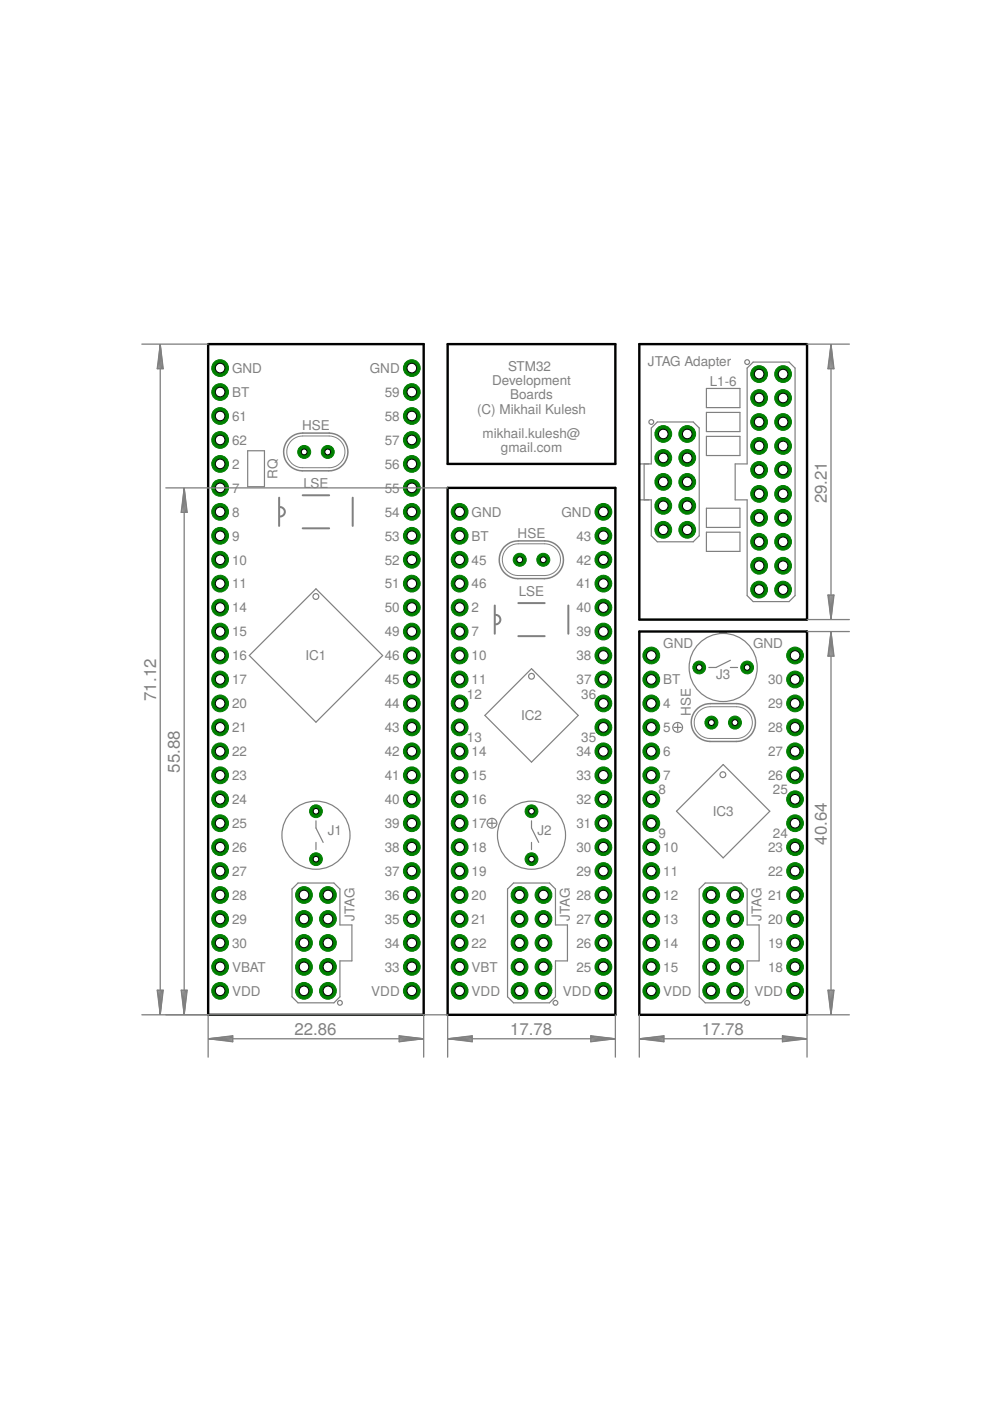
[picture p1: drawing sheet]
<svg xmlns="http://www.w3.org/2000/svg" width="210mm" height="297mm" viewBox="0 0 210 297" stroke-linecap="round" stroke-linejoin="round" font-family="sans-serif">
<g fill="none" stroke="#808080" stroke-width=".25">
<path d="M158.4 78l1.3-1.2h7.6l1.3 1.2v48.3l-1.3 1.3h-7.6l-1.3-1.3v-20.3h-2.5v-7.6h2.5zM52.5 95.6h3.6v7.6h-3.6zM136.6 98.4v7.6M138.1 90.7l1.3-1.2h7.6l1.3 1.2v22.9l-1.3 1.3h-7.6l-1.3-1.3v-7.6h-2.5v-7.6h2.5zM149.8 82.4h7.1v4h-7.1zM149.8 87.4h7.1v4.1h-7.1zM149.8 92.5h7.1v4.1h-7.1zM149.8 107.8h7.1v4h-7.1zM149.8 112.8h7.1v4.1h-7.1zM67 124.8l14.1 14.2-14.1 14.1-14.1-14.1zM154.9 140l-3.1 1.5h-1.5M112.7 141.8l9.9 9.9-9.9 9.9-9.9-9.9z"/>
<path d="M142.9 154.2h1.5M143.7 153.5v1.5M154.9 141.5h1.5M67 174v1.6l1.5 3M67 178.6v1.5M103.5 174.5h1.6M104.3 173.8v1.5M112.7 174v1.6l1.5 3M112.7 178.6v1.5M143.4 172l9.9-9.9 9.9 9.9-9.9 9.9zM61.9 188.5l1.3-1.3h7.6l1.3 1.3v7.6h2.5v7.6h-2.5v7.6l-1.3 1.3h-7.6l-1.3-1.3zM107.6 188.5l1.3-1.3h7.6l1.3 1.3v7.6h2.5v7.6h-2.5v7.6l-1.3 1.3h-7.6l-1.3-1.3z"/>
<path d="M149.5 187.2h7.6l1.3 1.3v7.6h2.6v7.6h-2.6v7.6l-1.3 1.3h-7.6l-1.2-1.3v-22.8z"/>
<circle cx="158.4" cy="76.8" r=".51"/>
<circle cx="138.1" cy="89.5" r=".51"/>
<circle cx="67" cy="126.5" r=".61"/>
<circle cx="112.7" cy="143.4" r=".61"/>
<circle cx="143.7" cy="154.2" r="1.04"/>
<circle cx="153.3" cy="141.5" r="7.2"/>
<circle cx="67" cy="177.1" r="7.2"/>
<circle cx="104.3" cy="174.5" r="1.04"/>
<circle cx="112.7" cy="177.1" r="7.2"/>
<circle cx="153.3" cy="164.3" r=".61"/>
<circle cx="72.1" cy="212.6" r=".51"/>
<circle cx="117.8" cy="212.6" r=".51"/>
<circle cx="158.4" cy="212.6" r=".51"/>
</g>
<path d="M61.2 93.2a3.9 3.9 0 0 1 3-1.4h5.6a4 4 0 0 1 4 4.1 4 4 0 0 1-4.1 3.9h-5.6a4 4 0 0 1-3.6-2.3 4 4 0 0 1 .7-4.3zM106.8 116l.5-.4a3.8 3.8 0 0 1 2.6-.9h5.6a4 4 0 0 1 4 4 4 4 0 0 1-4.1 4h-5.6a4 4 0 0 1-3.6-2.4 4 4 0 0 1 .6-4.3zM147.6 150.5a4.1 4.1 0 0 1 3-1.3h5.6a4 4 0 0 1 4 4 4 4 0 0 1-4.1 4h-5.6a4 4 0 0 1-3.6-2.4 4 4 0 0 1 .7-4.3z" fill="none" stroke="#808080" stroke-width=".32"/>
<path d="M61.9 93.3l.8-.5 1-.3 6.1-.1a3.4 3.4 0 0 1 3.3 3.4 3.4 3.4 0 0 1-3.3 3.4h-5.6a3.4 3.4 0 0 1-3.2-2.2 3.4 3.4 0 0 1 .9-3.7zM107.6 116.2l.8-.6 1-.3h6.1a3.4 3.4 0 0 1 3.3 3.4 3.4 3.4 0 0 1-3.3 3.3h-5.6a3.4 3.4 0 0 1-3.2-2.1 3.4 3.4 0 0 1 .9-3.7zM148.3 150.7l.8-.5 1-.3 6.1-.1a3.4 3.4 0 0 1 3.3 3.4 3.4 3.4 0 0 1-3.4 3.4h-5.6a3.4 3.4 0 0 1-3.1-2.2 3.4 3.4 0 0 1 .9-3.7z" fill="none" stroke="#808080" stroke-width=".21"/>
<path d="M59.2 105.5v6M59.4 107.5a1.01 1.01 0 0 1 1 1 1.01 1.01 0 0 1-1 1M64.2 105h5.6M64.2 112h5.6M74.8 105.5v6M104.9 128.4v6M105.1 130.4a1.01 1.01 0 0 1 1 1 1.01 1.01 0 0 1-1 1M109.9 127.9h5.6M109.9 134.9h5.6M120.5 128.4v6" fill="none" stroke="#808080" stroke-width=".42"/>
<circle cx="46.7" cy="113.6" r="1.78" fill="#008000" stroke="#008000" stroke-width=".21"/>
<circle cx="46.7" cy="113.6" r="1.02" fill="#fff" stroke="#000" stroke-width=".21"/>
<circle cx="46.7" cy="118.7" r="1.78" fill="#008000" stroke="#008000" stroke-width=".21"/>
<circle cx="46.7" cy="118.7" r="1.02" fill="#fff" stroke="#000" stroke-width=".21"/>
<circle cx="46.7" cy="123.7" r="1.78" fill="#008000" stroke="#008000" stroke-width=".21"/>
<circle cx="46.7" cy="123.7" r="1.02" fill="#fff" stroke="#000" stroke-width=".21"/>
<circle cx="46.7" cy="128.8" r="1.78" fill="#008000" stroke="#008000" stroke-width=".21"/>
<circle cx="46.7" cy="128.8" r="1.02" fill="#fff" stroke="#000" stroke-width=".21"/>
<circle cx="46.7" cy="133.9" r="1.78" fill="#008000" stroke="#008000" stroke-width=".21"/>
<circle cx="46.7" cy="133.9" r="1.02" fill="#fff" stroke="#000" stroke-width=".21"/>
<circle cx="46.7" cy="139" r="1.78" fill="#008000" stroke="#008000" stroke-width=".21"/>
<circle cx="46.7" cy="139" r="1.02" fill="#fff" stroke="#000" stroke-width=".21"/>
<circle cx="46.7" cy="144.1" r="1.78" fill="#008000" stroke="#008000" stroke-width=".21"/>
<circle cx="46.7" cy="144.1" r="1.02" fill="#fff" stroke="#000" stroke-width=".21"/>
<circle cx="46.7" cy="149.1" r="1.78" fill="#008000" stroke="#008000" stroke-width=".21"/>
<circle cx="46.7" cy="149.1" r="1.02" fill="#fff" stroke="#000" stroke-width=".21"/>
<circle cx="46.7" cy="154.2" r="1.78" fill="#008000" stroke="#008000" stroke-width=".21"/>
<circle cx="46.7" cy="154.2" r="1.02" fill="#fff" stroke="#000" stroke-width=".21"/>
<circle cx="46.7" cy="159.3" r="1.78" fill="#008000" stroke="#008000" stroke-width=".21"/>
<circle cx="46.7" cy="159.3" r="1.02" fill="#fff" stroke="#000" stroke-width=".21"/>
<circle cx="46.7" cy="164.4" r="1.78" fill="#008000" stroke="#008000" stroke-width=".21"/>
<circle cx="46.7" cy="164.4" r="1.02" fill="#fff" stroke="#000" stroke-width=".21"/>
<circle cx="46.7" cy="169.5" r="1.78" fill="#008000" stroke="#008000" stroke-width=".21"/>
<circle cx="46.7" cy="169.5" r="1.02" fill="#fff" stroke="#000" stroke-width=".21"/>
<circle cx="46.7" cy="174.5" r="1.78" fill="#008000" stroke="#008000" stroke-width=".21"/>
<circle cx="46.7" cy="174.5" r="1.02" fill="#fff" stroke="#000" stroke-width=".21"/>
<circle cx="46.7" cy="179.6" r="1.78" fill="#008000" stroke="#008000" stroke-width=".21"/>
<circle cx="46.7" cy="179.6" r="1.02" fill="#fff" stroke="#000" stroke-width=".21"/>
<circle cx="46.7" cy="184.7" r="1.78" fill="#008000" stroke="#008000" stroke-width=".21"/>
<circle cx="46.7" cy="184.7" r="1.02" fill="#fff" stroke="#000" stroke-width=".21"/>
<circle cx="46.7" cy="189.8" r="1.78" fill="#008000" stroke="#008000" stroke-width=".21"/>
<circle cx="46.7" cy="189.8" r="1.02" fill="#fff" stroke="#000" stroke-width=".21"/>
<circle cx="46.7" cy="194.8" r="1.78" fill="#008000" stroke="#008000" stroke-width=".21"/>
<circle cx="46.7" cy="194.8" r="1.02" fill="#fff" stroke="#000" stroke-width=".21"/>
<circle cx="46.7" cy="199.9" r="1.78" fill="#008000" stroke="#008000" stroke-width=".21"/>
<circle cx="46.7" cy="199.9" r="1.02" fill="#fff" stroke="#000" stroke-width=".21"/>
<circle cx="46.7" cy="205" r="1.78" fill="#008000" stroke="#008000" stroke-width=".21"/>
<circle cx="46.7" cy="205" r="1.02" fill="#fff" stroke="#000" stroke-width=".21"/>
<circle cx="46.7" cy="210.1" r="1.78" fill="#008000" stroke="#008000" stroke-width=".21"/>
<circle cx="46.7" cy="210.1" r="1.02" fill="#fff" stroke="#000" stroke-width=".21"/>
<circle cx="87.3" cy="210.1" r="1.78" fill="#008000" stroke="#008000" stroke-width=".21"/>
<circle cx="87.3" cy="210.1" r="1.02" fill="#fff" stroke="#000" stroke-width=".21"/>
<circle cx="87.3" cy="205" r="1.78" fill="#008000" stroke="#008000" stroke-width=".21"/>
<circle cx="87.3" cy="205" r="1.02" fill="#fff" stroke="#000" stroke-width=".21"/>
<circle cx="87.3" cy="199.9" r="1.78" fill="#008000" stroke="#008000" stroke-width=".21"/>
<circle cx="87.3" cy="199.9" r="1.02" fill="#fff" stroke="#000" stroke-width=".21"/>
<circle cx="87.3" cy="194.8" r="1.78" fill="#008000" stroke="#008000" stroke-width=".21"/>
<circle cx="87.3" cy="194.8" r="1.02" fill="#fff" stroke="#000" stroke-width=".21"/>
<circle cx="87.3" cy="189.8" r="1.78" fill="#008000" stroke="#008000" stroke-width=".21"/>
<circle cx="87.3" cy="189.8" r="1.02" fill="#fff" stroke="#000" stroke-width=".21"/>
<circle cx="87.3" cy="184.7" r="1.78" fill="#008000" stroke="#008000" stroke-width=".21"/>
<circle cx="87.3" cy="184.7" r="1.02" fill="#fff" stroke="#000" stroke-width=".21"/>
<circle cx="87.3" cy="179.6" r="1.78" fill="#008000" stroke="#008000" stroke-width=".21"/>
<circle cx="87.3" cy="179.6" r="1.02" fill="#fff" stroke="#000" stroke-width=".21"/>
<circle cx="87.3" cy="174.5" r="1.78" fill="#008000" stroke="#008000" stroke-width=".21"/>
<circle cx="87.3" cy="174.5" r="1.02" fill="#fff" stroke="#000" stroke-width=".21"/>
<circle cx="87.3" cy="169.5" r="1.78" fill="#008000" stroke="#008000" stroke-width=".21"/>
<circle cx="87.3" cy="169.5" r="1.02" fill="#fff" stroke="#000" stroke-width=".21"/>
<circle cx="87.3" cy="164.4" r="1.78" fill="#008000" stroke="#008000" stroke-width=".21"/>
<circle cx="87.3" cy="164.4" r="1.02" fill="#fff" stroke="#000" stroke-width=".21"/>
<circle cx="87.3" cy="159.3" r="1.78" fill="#008000" stroke="#008000" stroke-width=".21"/>
<circle cx="87.3" cy="159.3" r="1.02" fill="#fff" stroke="#000" stroke-width=".21"/>
<circle cx="87.3" cy="154.2" r="1.78" fill="#008000" stroke="#008000" stroke-width=".21"/>
<circle cx="87.3" cy="154.2" r="1.02" fill="#fff" stroke="#000" stroke-width=".21"/>
<circle cx="87.3" cy="149.1" r="1.78" fill="#008000" stroke="#008000" stroke-width=".21"/>
<circle cx="87.3" cy="149.1" r="1.02" fill="#fff" stroke="#000" stroke-width=".21"/>
<circle cx="87.3" cy="144.1" r="1.78" fill="#008000" stroke="#008000" stroke-width=".21"/>
<circle cx="87.3" cy="144.1" r="1.02" fill="#fff" stroke="#000" stroke-width=".21"/>
<circle cx="87.3" cy="139" r="1.78" fill="#008000" stroke="#008000" stroke-width=".21"/>
<circle cx="87.3" cy="139" r="1.02" fill="#fff" stroke="#000" stroke-width=".21"/>
<circle cx="87.3" cy="133.9" r="1.78" fill="#008000" stroke="#008000" stroke-width=".21"/>
<circle cx="87.3" cy="133.9" r="1.02" fill="#fff" stroke="#000" stroke-width=".21"/>
<circle cx="87.3" cy="128.8" r="1.78" fill="#008000" stroke="#008000" stroke-width=".21"/>
<circle cx="87.3" cy="128.8" r="1.02" fill="#fff" stroke="#000" stroke-width=".21"/>
<circle cx="87.3" cy="123.7" r="1.78" fill="#008000" stroke="#008000" stroke-width=".21"/>
<circle cx="87.3" cy="123.7" r="1.02" fill="#fff" stroke="#000" stroke-width=".21"/>
<circle cx="87.3" cy="118.7" r="1.78" fill="#008000" stroke="#008000" stroke-width=".21"/>
<circle cx="87.3" cy="118.7" r="1.02" fill="#fff" stroke="#000" stroke-width=".21"/>
<circle cx="87.3" cy="113.6" r="1.78" fill="#008000" stroke="#008000" stroke-width=".21"/>
<circle cx="87.3" cy="113.6" r="1.02" fill="#fff" stroke="#000" stroke-width=".21"/>
<circle cx="97.5" cy="154.2" r="1.78" fill="#008000" stroke="#008000" stroke-width=".21"/>
<circle cx="97.5" cy="154.2" r="1.02" fill="#fff" stroke="#000" stroke-width=".21"/>
<circle cx="97.5" cy="159.3" r="1.78" fill="#008000" stroke="#008000" stroke-width=".21"/>
<circle cx="97.5" cy="159.3" r="1.02" fill="#fff" stroke="#000" stroke-width=".21"/>
<circle cx="97.5" cy="164.4" r="1.78" fill="#008000" stroke="#008000" stroke-width=".21"/>
<circle cx="97.5" cy="164.4" r="1.02" fill="#fff" stroke="#000" stroke-width=".21"/>
<circle cx="97.5" cy="169.5" r="1.78" fill="#008000" stroke="#008000" stroke-width=".21"/>
<circle cx="97.5" cy="169.5" r="1.02" fill="#fff" stroke="#000" stroke-width=".21"/>
<circle cx="97.5" cy="174.5" r="1.78" fill="#008000" stroke="#008000" stroke-width=".21"/>
<circle cx="97.5" cy="174.5" r="1.02" fill="#fff" stroke="#000" stroke-width=".21"/>
<circle cx="97.5" cy="179.6" r="1.78" fill="#008000" stroke="#008000" stroke-width=".21"/>
<circle cx="97.5" cy="179.6" r="1.02" fill="#fff" stroke="#000" stroke-width=".21"/>
<circle cx="97.5" cy="184.7" r="1.78" fill="#008000" stroke="#008000" stroke-width=".21"/>
<circle cx="97.5" cy="184.7" r="1.02" fill="#fff" stroke="#000" stroke-width=".21"/>
<circle cx="97.5" cy="189.8" r="1.78" fill="#008000" stroke="#008000" stroke-width=".21"/>
<circle cx="97.5" cy="189.8" r="1.02" fill="#fff" stroke="#000" stroke-width=".21"/>
<circle cx="97.5" cy="194.8" r="1.78" fill="#008000" stroke="#008000" stroke-width=".21"/>
<circle cx="97.5" cy="194.8" r="1.02" fill="#fff" stroke="#000" stroke-width=".21"/>
<circle cx="97.5" cy="199.9" r="1.78" fill="#008000" stroke="#008000" stroke-width=".21"/>
<circle cx="97.5" cy="199.9" r="1.02" fill="#fff" stroke="#000" stroke-width=".21"/>
<circle cx="97.5" cy="205" r="1.78" fill="#008000" stroke="#008000" stroke-width=".21"/>
<circle cx="97.5" cy="205" r="1.02" fill="#fff" stroke="#000" stroke-width=".21"/>
<circle cx="97.5" cy="210.1" r="1.78" fill="#008000" stroke="#008000" stroke-width=".21"/>
<circle cx="97.5" cy="210.1" r="1.02" fill="#fff" stroke="#000" stroke-width=".21"/>
<circle cx="127.9" cy="210.1" r="1.78" fill="#008000" stroke="#008000" stroke-width=".21"/>
<circle cx="127.9" cy="210.1" r="1.02" fill="#fff" stroke="#000" stroke-width=".21"/>
<circle cx="127.9" cy="205" r="1.78" fill="#008000" stroke="#008000" stroke-width=".21"/>
<circle cx="127.9" cy="205" r="1.02" fill="#fff" stroke="#000" stroke-width=".21"/>
<circle cx="127.9" cy="199.9" r="1.78" fill="#008000" stroke="#008000" stroke-width=".21"/>
<circle cx="127.9" cy="199.9" r="1.02" fill="#fff" stroke="#000" stroke-width=".21"/>
<circle cx="127.9" cy="194.8" r="1.78" fill="#008000" stroke="#008000" stroke-width=".21"/>
<circle cx="127.9" cy="194.8" r="1.02" fill="#fff" stroke="#000" stroke-width=".21"/>
<circle cx="127.9" cy="189.8" r="1.78" fill="#008000" stroke="#008000" stroke-width=".21"/>
<circle cx="127.9" cy="189.8" r="1.02" fill="#fff" stroke="#000" stroke-width=".21"/>
<circle cx="127.9" cy="184.7" r="1.78" fill="#008000" stroke="#008000" stroke-width=".21"/>
<circle cx="127.9" cy="184.7" r="1.02" fill="#fff" stroke="#000" stroke-width=".21"/>
<circle cx="127.9" cy="179.6" r="1.78" fill="#008000" stroke="#008000" stroke-width=".21"/>
<circle cx="127.9" cy="179.6" r="1.02" fill="#fff" stroke="#000" stroke-width=".21"/>
<circle cx="127.9" cy="174.5" r="1.78" fill="#008000" stroke="#008000" stroke-width=".21"/>
<circle cx="127.9" cy="174.5" r="1.02" fill="#fff" stroke="#000" stroke-width=".21"/>
<circle cx="127.9" cy="169.5" r="1.78" fill="#008000" stroke="#008000" stroke-width=".21"/>
<circle cx="127.9" cy="169.5" r="1.02" fill="#fff" stroke="#000" stroke-width=".21"/>
<circle cx="127.9" cy="164.4" r="1.78" fill="#008000" stroke="#008000" stroke-width=".21"/>
<circle cx="127.9" cy="164.4" r="1.02" fill="#fff" stroke="#000" stroke-width=".21"/>
<circle cx="127.9" cy="159.3" r="1.78" fill="#008000" stroke="#008000" stroke-width=".21"/>
<circle cx="127.9" cy="159.3" r="1.02" fill="#fff" stroke="#000" stroke-width=".21"/>
<circle cx="127.9" cy="154.2" r="1.78" fill="#008000" stroke="#008000" stroke-width=".21"/>
<circle cx="127.9" cy="154.2" r="1.02" fill="#fff" stroke="#000" stroke-width=".21"/>
<circle cx="138.1" cy="174.5" r="1.78" fill="#008000" stroke="#008000" stroke-width=".21"/>
<circle cx="138.1" cy="174.5" r="1.02" fill="#fff" stroke="#000" stroke-width=".21"/>
<circle cx="138.1" cy="179.6" r="1.78" fill="#008000" stroke="#008000" stroke-width=".21"/>
<circle cx="138.1" cy="179.6" r="1.02" fill="#fff" stroke="#000" stroke-width=".21"/>
<circle cx="138.1" cy="184.7" r="1.78" fill="#008000" stroke="#008000" stroke-width=".21"/>
<circle cx="138.1" cy="184.7" r="1.02" fill="#fff" stroke="#000" stroke-width=".21"/>
<circle cx="138.1" cy="189.8" r="1.78" fill="#008000" stroke="#008000" stroke-width=".21"/>
<circle cx="138.1" cy="189.8" r="1.02" fill="#fff" stroke="#000" stroke-width=".21"/>
<circle cx="138.1" cy="194.8" r="1.78" fill="#008000" stroke="#008000" stroke-width=".21"/>
<circle cx="138.1" cy="194.8" r="1.02" fill="#fff" stroke="#000" stroke-width=".21"/>
<circle cx="138.1" cy="199.9" r="1.78" fill="#008000" stroke="#008000" stroke-width=".21"/>
<circle cx="138.1" cy="199.9" r="1.02" fill="#fff" stroke="#000" stroke-width=".21"/>
<circle cx="138.1" cy="205" r="1.78" fill="#008000" stroke="#008000" stroke-width=".21"/>
<circle cx="138.1" cy="205" r="1.02" fill="#fff" stroke="#000" stroke-width=".21"/>
<circle cx="138.1" cy="210.1" r="1.78" fill="#008000" stroke="#008000" stroke-width=".21"/>
<circle cx="138.1" cy="210.1" r="1.02" fill="#fff" stroke="#000" stroke-width=".21"/>
<circle cx="168.6" cy="210.1" r="1.78" fill="#008000" stroke="#008000" stroke-width=".21"/>
<circle cx="168.6" cy="210.1" r="1.02" fill="#fff" stroke="#000" stroke-width=".21"/>
<circle cx="168.6" cy="205" r="1.78" fill="#008000" stroke="#008000" stroke-width=".21"/>
<circle cx="168.6" cy="205" r="1.02" fill="#fff" stroke="#000" stroke-width=".21"/>
<circle cx="168.6" cy="199.9" r="1.78" fill="#008000" stroke="#008000" stroke-width=".21"/>
<circle cx="168.6" cy="199.9" r="1.02" fill="#fff" stroke="#000" stroke-width=".21"/>
<circle cx="168.6" cy="194.8" r="1.78" fill="#008000" stroke="#008000" stroke-width=".21"/>
<circle cx="168.6" cy="194.8" r="1.02" fill="#fff" stroke="#000" stroke-width=".21"/>
<circle cx="168.6" cy="189.8" r="1.78" fill="#008000" stroke="#008000" stroke-width=".21"/>
<circle cx="168.6" cy="189.8" r="1.02" fill="#fff" stroke="#000" stroke-width=".21"/>
<circle cx="168.6" cy="184.7" r="1.78" fill="#008000" stroke="#008000" stroke-width=".21"/>
<circle cx="168.6" cy="184.7" r="1.02" fill="#fff" stroke="#000" stroke-width=".21"/>
<circle cx="168.6" cy="179.6" r="1.78" fill="#008000" stroke="#008000" stroke-width=".21"/>
<circle cx="168.6" cy="179.6" r="1.02" fill="#fff" stroke="#000" stroke-width=".21"/>
<circle cx="168.6" cy="174.5" r="1.78" fill="#008000" stroke="#008000" stroke-width=".21"/>
<circle cx="168.6" cy="174.5" r="1.02" fill="#fff" stroke="#000" stroke-width=".21"/>
<circle cx="140.6" cy="92" r="1.78" fill="#008000" stroke="#008000" stroke-width=".21"/>
<circle cx="140.6" cy="92" r="1.02" fill="#fff" stroke="#000" stroke-width=".21"/>
<circle cx="140.6" cy="97.1" r="1.78" fill="#008000" stroke="#008000" stroke-width=".21"/>
<circle cx="140.6" cy="97.1" r="1.02" fill="#fff" stroke="#000" stroke-width=".21"/>
<circle cx="140.6" cy="102.2" r="1.78" fill="#008000" stroke="#008000" stroke-width=".21"/>
<circle cx="140.6" cy="102.2" r="1.02" fill="#fff" stroke="#000" stroke-width=".21"/>
<circle cx="140.6" cy="107.3" r="1.78" fill="#008000" stroke="#008000" stroke-width=".21"/>
<circle cx="140.6" cy="107.3" r="1.02" fill="#fff" stroke="#000" stroke-width=".21"/>
<circle cx="140.6" cy="112.3" r="1.78" fill="#008000" stroke="#008000" stroke-width=".21"/>
<circle cx="140.6" cy="112.3" r="1.02" fill="#fff" stroke="#000" stroke-width=".21"/>
<circle cx="145.7" cy="92" r="1.78" fill="#008000" stroke="#008000" stroke-width=".21"/>
<circle cx="145.7" cy="92" r="1.02" fill="#fff" stroke="#000" stroke-width=".21"/>
<circle cx="145.7" cy="97.1" r="1.78" fill="#008000" stroke="#008000" stroke-width=".21"/>
<circle cx="145.7" cy="97.1" r="1.02" fill="#fff" stroke="#000" stroke-width=".21"/>
<circle cx="145.7" cy="102.2" r="1.78" fill="#008000" stroke="#008000" stroke-width=".21"/>
<circle cx="145.7" cy="102.2" r="1.02" fill="#fff" stroke="#000" stroke-width=".21"/>
<circle cx="145.7" cy="107.3" r="1.78" fill="#008000" stroke="#008000" stroke-width=".21"/>
<circle cx="145.7" cy="107.3" r="1.02" fill="#fff" stroke="#000" stroke-width=".21"/>
<circle cx="145.7" cy="112.3" r="1.78" fill="#008000" stroke="#008000" stroke-width=".21"/>
<circle cx="145.7" cy="112.3" r="1.02" fill="#fff" stroke="#000" stroke-width=".21"/>
<circle cx="161" cy="79.3" r="1.78" fill="#008000" stroke="#008000" stroke-width=".21"/>
<circle cx="161" cy="79.3" r="1.02" fill="#fff" stroke="#000" stroke-width=".21"/>
<circle cx="161" cy="84.4" r="1.78" fill="#008000" stroke="#008000" stroke-width=".21"/>
<circle cx="161" cy="84.4" r="1.02" fill="#fff" stroke="#000" stroke-width=".21"/>
<circle cx="161" cy="89.5" r="1.78" fill="#008000" stroke="#008000" stroke-width=".21"/>
<circle cx="161" cy="89.5" r="1.02" fill="#fff" stroke="#000" stroke-width=".21"/>
<circle cx="161" cy="94.6" r="1.78" fill="#008000" stroke="#008000" stroke-width=".21"/>
<circle cx="161" cy="94.6" r="1.02" fill="#fff" stroke="#000" stroke-width=".21"/>
<circle cx="161" cy="99.6" r="1.78" fill="#008000" stroke="#008000" stroke-width=".21"/>
<circle cx="161" cy="99.6" r="1.02" fill="#fff" stroke="#000" stroke-width=".21"/>
<circle cx="161" cy="104.7" r="1.78" fill="#008000" stroke="#008000" stroke-width=".21"/>
<circle cx="161" cy="104.7" r="1.02" fill="#fff" stroke="#000" stroke-width=".21"/>
<circle cx="166" cy="79.3" r="1.78" fill="#008000" stroke="#008000" stroke-width=".21"/>
<circle cx="166" cy="79.3" r="1.02" fill="#fff" stroke="#000" stroke-width=".21"/>
<circle cx="166" cy="84.4" r="1.78" fill="#008000" stroke="#008000" stroke-width=".21"/>
<circle cx="166" cy="84.4" r="1.02" fill="#fff" stroke="#000" stroke-width=".21"/>
<circle cx="166" cy="89.5" r="1.78" fill="#008000" stroke="#008000" stroke-width=".21"/>
<circle cx="166" cy="89.5" r="1.02" fill="#fff" stroke="#000" stroke-width=".21"/>
<circle cx="166" cy="94.6" r="1.78" fill="#008000" stroke="#008000" stroke-width=".21"/>
<circle cx="166" cy="94.6" r="1.02" fill="#fff" stroke="#000" stroke-width=".21"/>
<circle cx="166" cy="99.6" r="1.78" fill="#008000" stroke="#008000" stroke-width=".21"/>
<circle cx="166" cy="99.6" r="1.02" fill="#fff" stroke="#000" stroke-width=".21"/>
<circle cx="166" cy="104.7" r="1.78" fill="#008000" stroke="#008000" stroke-width=".21"/>
<circle cx="166" cy="104.7" r="1.02" fill="#fff" stroke="#000" stroke-width=".21"/>
<circle cx="161" cy="109.8" r="1.78" fill="#008000" stroke="#008000" stroke-width=".21"/>
<circle cx="161" cy="109.8" r="1.02" fill="#fff" stroke="#000" stroke-width=".21"/>
<circle cx="161" cy="114.9" r="1.78" fill="#008000" stroke="#008000" stroke-width=".21"/>
<circle cx="161" cy="114.9" r="1.02" fill="#fff" stroke="#000" stroke-width=".21"/>
<circle cx="166" cy="109.8" r="1.78" fill="#008000" stroke="#008000" stroke-width=".21"/>
<circle cx="166" cy="109.8" r="1.02" fill="#fff" stroke="#000" stroke-width=".21"/>
<circle cx="166" cy="114.9" r="1.78" fill="#008000" stroke="#008000" stroke-width=".21"/>
<circle cx="166" cy="114.9" r="1.02" fill="#fff" stroke="#000" stroke-width=".21"/>
<circle cx="161" cy="120" r="1.78" fill="#008000" stroke="#008000" stroke-width=".21"/>
<circle cx="161" cy="120" r="1.02" fill="#fff" stroke="#000" stroke-width=".21"/>
<circle cx="166" cy="120" r="1.78" fill="#008000" stroke="#008000" stroke-width=".21"/>
<circle cx="166" cy="120" r="1.02" fill="#fff" stroke="#000" stroke-width=".21"/>
<circle cx="161" cy="125" r="1.78" fill="#008000" stroke="#008000" stroke-width=".21"/>
<circle cx="161" cy="125" r="1.02" fill="#fff" stroke="#000" stroke-width=".21"/>
<circle cx="166" cy="125" r="1.78" fill="#008000" stroke="#008000" stroke-width=".21"/>
<circle cx="166" cy="125" r="1.02" fill="#fff" stroke="#000" stroke-width=".21"/>
<circle cx="150.8" cy="153.2" r="1.38" fill="#008000" stroke="#008000" stroke-width=".21"/>
<circle cx="150.8" cy="153.2" r=".61" fill="#fff" stroke="#000" stroke-width=".21"/>
<circle cx="155.8" cy="153.2" r="1.38" fill="#008000" stroke="#008000" stroke-width=".21"/>
<circle cx="155.8" cy="153.2" r=".61" fill="#fff" stroke="#000" stroke-width=".21"/>
<circle cx="155.9" cy="210.1" r="1.78" fill="#008000" stroke="#008000" stroke-width=".21"/>
<circle cx="155.9" cy="210.1" r="1.02" fill="#fff" stroke="#000" stroke-width=".21"/>
<circle cx="155.9" cy="205" r="1.78" fill="#008000" stroke="#008000" stroke-width=".21"/>
<circle cx="155.9" cy="205" r="1.02" fill="#fff" stroke="#000" stroke-width=".21"/>
<circle cx="155.9" cy="199.9" r="1.78" fill="#008000" stroke="#008000" stroke-width=".21"/>
<circle cx="155.9" cy="199.9" r="1.02" fill="#fff" stroke="#000" stroke-width=".21"/>
<circle cx="155.9" cy="194.8" r="1.78" fill="#008000" stroke="#008000" stroke-width=".21"/>
<circle cx="155.9" cy="194.8" r="1.02" fill="#fff" stroke="#000" stroke-width=".21"/>
<circle cx="155.9" cy="189.8" r="1.78" fill="#008000" stroke="#008000" stroke-width=".21"/>
<circle cx="155.9" cy="189.8" r="1.02" fill="#fff" stroke="#000" stroke-width=".21"/>
<circle cx="150.8" cy="210.1" r="1.78" fill="#008000" stroke="#008000" stroke-width=".21"/>
<circle cx="150.8" cy="210.1" r="1.02" fill="#fff" stroke="#000" stroke-width=".21"/>
<circle cx="150.8" cy="205" r="1.78" fill="#008000" stroke="#008000" stroke-width=".21"/>
<circle cx="150.8" cy="205" r="1.02" fill="#fff" stroke="#000" stroke-width=".21"/>
<circle cx="150.8" cy="199.9" r="1.78" fill="#008000" stroke="#008000" stroke-width=".21"/>
<circle cx="150.8" cy="199.9" r="1.02" fill="#fff" stroke="#000" stroke-width=".21"/>
<circle cx="150.8" cy="194.8" r="1.78" fill="#008000" stroke="#008000" stroke-width=".21"/>
<circle cx="150.8" cy="194.8" r="1.02" fill="#fff" stroke="#000" stroke-width=".21"/>
<circle cx="150.8" cy="189.8" r="1.78" fill="#008000" stroke="#008000" stroke-width=".21"/>
<circle cx="150.8" cy="189.8" r="1.02" fill="#fff" stroke="#000" stroke-width=".21"/>
<circle cx="148.3" cy="141.5" r="1.35" fill="#008000" stroke="#008000" stroke-width=".21"/>
<circle cx="148.3" cy="141.5" r=".59" fill="#fff" stroke="#000" stroke-width=".21"/>
<circle cx="158.4" cy="141.5" r="1.35" fill="#008000" stroke="#008000" stroke-width=".21"/>
<circle cx="158.4" cy="141.5" r=".59" fill="#fff" stroke="#000" stroke-width=".21"/>
<circle cx="115.2" cy="210.1" r="1.78" fill="#008000" stroke="#008000" stroke-width=".21"/>
<circle cx="115.2" cy="210.1" r="1.02" fill="#fff" stroke="#000" stroke-width=".21"/>
<circle cx="115.2" cy="205" r="1.78" fill="#008000" stroke="#008000" stroke-width=".21"/>
<circle cx="115.2" cy="205" r="1.02" fill="#fff" stroke="#000" stroke-width=".21"/>
<circle cx="115.2" cy="199.9" r="1.78" fill="#008000" stroke="#008000" stroke-width=".21"/>
<circle cx="115.2" cy="199.9" r="1.02" fill="#fff" stroke="#000" stroke-width=".21"/>
<circle cx="115.2" cy="194.8" r="1.78" fill="#008000" stroke="#008000" stroke-width=".21"/>
<circle cx="115.2" cy="194.8" r="1.02" fill="#fff" stroke="#000" stroke-width=".21"/>
<circle cx="115.2" cy="189.8" r="1.78" fill="#008000" stroke="#008000" stroke-width=".21"/>
<circle cx="115.2" cy="189.8" r="1.02" fill="#fff" stroke="#000" stroke-width=".21"/>
<circle cx="110.2" cy="210.1" r="1.78" fill="#008000" stroke="#008000" stroke-width=".21"/>
<circle cx="110.2" cy="210.1" r="1.02" fill="#fff" stroke="#000" stroke-width=".21"/>
<circle cx="110.2" cy="205" r="1.78" fill="#008000" stroke="#008000" stroke-width=".21"/>
<circle cx="110.2" cy="205" r="1.02" fill="#fff" stroke="#000" stroke-width=".21"/>
<circle cx="110.2" cy="199.9" r="1.78" fill="#008000" stroke="#008000" stroke-width=".21"/>
<circle cx="110.2" cy="199.9" r="1.02" fill="#fff" stroke="#000" stroke-width=".21"/>
<circle cx="110.2" cy="194.8" r="1.78" fill="#008000" stroke="#008000" stroke-width=".21"/>
<circle cx="110.2" cy="194.8" r="1.02" fill="#fff" stroke="#000" stroke-width=".21"/>
<circle cx="110.2" cy="189.8" r="1.78" fill="#008000" stroke="#008000" stroke-width=".21"/>
<circle cx="110.2" cy="189.8" r="1.02" fill="#fff" stroke="#000" stroke-width=".21"/>
<circle cx="112.7" cy="172" r="1.35" fill="#008000" stroke="#008000" stroke-width=".21"/>
<circle cx="112.7" cy="172" r=".59" fill="#fff" stroke="#000" stroke-width=".21"/>
<circle cx="112.7" cy="182.2" r="1.35" fill="#008000" stroke="#008000" stroke-width=".21"/>
<circle cx="112.7" cy="182.2" r=".59" fill="#fff" stroke="#000" stroke-width=".21"/>
<circle cx="115.2" cy="118.7" r="1.38" fill="#008000" stroke="#008000" stroke-width=".21"/>
<circle cx="115.2" cy="118.7" r=".61" fill="#fff" stroke="#000" stroke-width=".21"/>
<circle cx="110.2" cy="118.7" r="1.38" fill="#008000" stroke="#008000" stroke-width=".21"/>
<circle cx="110.2" cy="118.7" r=".61" fill="#fff" stroke="#000" stroke-width=".21"/>
<circle cx="69.5" cy="210.1" r="1.78" fill="#008000" stroke="#008000" stroke-width=".21"/>
<circle cx="69.5" cy="210.1" r="1.02" fill="#fff" stroke="#000" stroke-width=".21"/>
<circle cx="69.5" cy="205" r="1.78" fill="#008000" stroke="#008000" stroke-width=".21"/>
<circle cx="69.5" cy="205" r="1.02" fill="#fff" stroke="#000" stroke-width=".21"/>
<circle cx="69.5" cy="199.9" r="1.78" fill="#008000" stroke="#008000" stroke-width=".21"/>
<circle cx="69.5" cy="199.9" r="1.02" fill="#fff" stroke="#000" stroke-width=".21"/>
<circle cx="69.5" cy="194.8" r="1.78" fill="#008000" stroke="#008000" stroke-width=".21"/>
<circle cx="69.5" cy="194.8" r="1.02" fill="#fff" stroke="#000" stroke-width=".21"/>
<circle cx="69.5" cy="189.8" r="1.78" fill="#008000" stroke="#008000" stroke-width=".21"/>
<circle cx="69.5" cy="189.8" r="1.02" fill="#fff" stroke="#000" stroke-width=".21"/>
<circle cx="64.5" cy="210.1" r="1.78" fill="#008000" stroke="#008000" stroke-width=".21"/>
<circle cx="64.5" cy="210.1" r="1.02" fill="#fff" stroke="#000" stroke-width=".21"/>
<circle cx="64.5" cy="205" r="1.78" fill="#008000" stroke="#008000" stroke-width=".21"/>
<circle cx="64.5" cy="205" r="1.02" fill="#fff" stroke="#000" stroke-width=".21"/>
<circle cx="64.5" cy="199.9" r="1.78" fill="#008000" stroke="#008000" stroke-width=".21"/>
<circle cx="64.5" cy="199.9" r="1.02" fill="#fff" stroke="#000" stroke-width=".21"/>
<circle cx="64.5" cy="194.8" r="1.78" fill="#008000" stroke="#008000" stroke-width=".21"/>
<circle cx="64.5" cy="194.8" r="1.02" fill="#fff" stroke="#000" stroke-width=".21"/>
<circle cx="64.5" cy="189.8" r="1.78" fill="#008000" stroke="#008000" stroke-width=".21"/>
<circle cx="64.5" cy="189.8" r="1.02" fill="#fff" stroke="#000" stroke-width=".21"/>
<circle cx="67" cy="172" r="1.35" fill="#008000" stroke="#008000" stroke-width=".21"/>
<circle cx="67" cy="172" r=".59" fill="#fff" stroke="#000" stroke-width=".21"/>
<circle cx="67" cy="182.2" r="1.35" fill="#008000" stroke="#008000" stroke-width=".21"/>
<circle cx="67" cy="182.2" r=".59" fill="#fff" stroke="#000" stroke-width=".21"/>
<circle cx="69.5" cy="95.8" r="1.38" fill="#008000" stroke="#008000" stroke-width=".21"/>
<circle cx="69.5" cy="95.8" r=".61" fill="#fff" stroke="#000" stroke-width=".21"/>
<circle cx="64.5" cy="95.8" r="1.38" fill="#008000" stroke="#008000" stroke-width=".21"/>
<circle cx="64.5" cy="95.8" r=".61" fill="#fff" stroke="#000" stroke-width=".21"/>
<circle cx="46.7" cy="78" r="1.78" fill="#008000" stroke="#008000" stroke-width=".21"/>
<circle cx="46.7" cy="78" r="1.02" fill="#fff" stroke="#000" stroke-width=".21"/>
<circle cx="46.7" cy="83.1" r="1.78" fill="#008000" stroke="#008000" stroke-width=".21"/>
<circle cx="46.7" cy="83.1" r="1.02" fill="#fff" stroke="#000" stroke-width=".21"/>
<circle cx="46.7" cy="88.2" r="1.78" fill="#008000" stroke="#008000" stroke-width=".21"/>
<circle cx="46.7" cy="88.2" r="1.02" fill="#fff" stroke="#000" stroke-width=".21"/>
<circle cx="46.7" cy="93.3" r="1.78" fill="#008000" stroke="#008000" stroke-width=".21"/>
<circle cx="46.7" cy="93.3" r="1.02" fill="#fff" stroke="#000" stroke-width=".21"/>
<circle cx="46.7" cy="98.4" r="1.78" fill="#008000" stroke="#008000" stroke-width=".21"/>
<circle cx="46.7" cy="98.4" r="1.02" fill="#fff" stroke="#000" stroke-width=".21"/>
<circle cx="46.7" cy="103.4" r="1.78" fill="#008000" stroke="#008000" stroke-width=".21"/>
<circle cx="46.7" cy="103.4" r="1.02" fill="#fff" stroke="#000" stroke-width=".21"/>
<circle cx="46.7" cy="108.5" r="1.78" fill="#008000" stroke="#008000" stroke-width=".21"/>
<circle cx="46.7" cy="108.5" r="1.02" fill="#fff" stroke="#000" stroke-width=".21"/>
<circle cx="87.3" cy="108.5" r="1.78" fill="#008000" stroke="#008000" stroke-width=".21"/>
<circle cx="87.3" cy="108.5" r="1.02" fill="#fff" stroke="#000" stroke-width=".21"/>
<circle cx="87.3" cy="103.4" r="1.78" fill="#008000" stroke="#008000" stroke-width=".21"/>
<circle cx="87.3" cy="103.4" r="1.02" fill="#fff" stroke="#000" stroke-width=".21"/>
<circle cx="87.3" cy="98.4" r="1.78" fill="#008000" stroke="#008000" stroke-width=".21"/>
<circle cx="87.3" cy="98.4" r="1.02" fill="#fff" stroke="#000" stroke-width=".21"/>
<circle cx="87.3" cy="93.3" r="1.78" fill="#008000" stroke="#008000" stroke-width=".21"/>
<circle cx="87.3" cy="93.3" r="1.02" fill="#fff" stroke="#000" stroke-width=".21"/>
<circle cx="87.3" cy="88.2" r="1.78" fill="#008000" stroke="#008000" stroke-width=".21"/>
<circle cx="87.3" cy="88.2" r="1.02" fill="#fff" stroke="#000" stroke-width=".21"/>
<circle cx="87.3" cy="83.1" r="1.78" fill="#008000" stroke="#008000" stroke-width=".21"/>
<circle cx="87.3" cy="83.1" r="1.02" fill="#fff" stroke="#000" stroke-width=".21"/>
<circle cx="87.3" cy="78" r="1.78" fill="#008000" stroke="#008000" stroke-width=".21"/>
<circle cx="87.3" cy="78" r="1.02" fill="#fff" stroke="#000" stroke-width=".21"/>
<circle cx="138.1" cy="139" r="1.78" fill="#008000" stroke="#008000" stroke-width=".21"/>
<circle cx="138.1" cy="139" r="1.02" fill="#fff" stroke="#000" stroke-width=".21"/>
<circle cx="138.1" cy="144.1" r="1.78" fill="#008000" stroke="#008000" stroke-width=".21"/>
<circle cx="138.1" cy="144.1" r="1.02" fill="#fff" stroke="#000" stroke-width=".21"/>
<circle cx="138.1" cy="149.1" r="1.78" fill="#008000" stroke="#008000" stroke-width=".21"/>
<circle cx="138.1" cy="149.1" r="1.02" fill="#fff" stroke="#000" stroke-width=".21"/>
<circle cx="138.1" cy="154.2" r="1.78" fill="#008000" stroke="#008000" stroke-width=".21"/>
<circle cx="138.1" cy="154.2" r="1.02" fill="#fff" stroke="#000" stroke-width=".21"/>
<circle cx="138.1" cy="159.3" r="1.78" fill="#008000" stroke="#008000" stroke-width=".21"/>
<circle cx="138.1" cy="159.3" r="1.02" fill="#fff" stroke="#000" stroke-width=".21"/>
<circle cx="138.1" cy="164.4" r="1.78" fill="#008000" stroke="#008000" stroke-width=".21"/>
<circle cx="138.1" cy="164.4" r="1.02" fill="#fff" stroke="#000" stroke-width=".21"/>
<circle cx="138.1" cy="169.5" r="1.78" fill="#008000" stroke="#008000" stroke-width=".21"/>
<circle cx="138.1" cy="169.5" r="1.02" fill="#fff" stroke="#000" stroke-width=".21"/>
<circle cx="168.6" cy="169.5" r="1.78" fill="#008000" stroke="#008000" stroke-width=".21"/>
<circle cx="168.6" cy="169.5" r="1.02" fill="#fff" stroke="#000" stroke-width=".21"/>
<circle cx="168.6" cy="164.4" r="1.78" fill="#008000" stroke="#008000" stroke-width=".21"/>
<circle cx="168.6" cy="164.4" r="1.02" fill="#fff" stroke="#000" stroke-width=".21"/>
<circle cx="168.6" cy="159.3" r="1.78" fill="#008000" stroke="#008000" stroke-width=".21"/>
<circle cx="168.6" cy="159.3" r="1.02" fill="#fff" stroke="#000" stroke-width=".21"/>
<circle cx="168.6" cy="154.2" r="1.78" fill="#008000" stroke="#008000" stroke-width=".21"/>
<circle cx="168.6" cy="154.2" r="1.02" fill="#fff" stroke="#000" stroke-width=".21"/>
<circle cx="168.6" cy="149.1" r="1.78" fill="#008000" stroke="#008000" stroke-width=".21"/>
<circle cx="168.6" cy="149.1" r="1.02" fill="#fff" stroke="#000" stroke-width=".21"/>
<circle cx="168.6" cy="144.1" r="1.78" fill="#008000" stroke="#008000" stroke-width=".21"/>
<circle cx="168.6" cy="144.1" r="1.02" fill="#fff" stroke="#000" stroke-width=".21"/>
<circle cx="168.6" cy="139" r="1.78" fill="#008000" stroke="#008000" stroke-width=".21"/>
<circle cx="168.6" cy="139" r="1.02" fill="#fff" stroke="#000" stroke-width=".21"/>
<circle cx="97.5" cy="108.5" r="1.78" fill="#008000" stroke="#008000" stroke-width=".21"/>
<circle cx="97.5" cy="108.5" r="1.02" fill="#fff" stroke="#000" stroke-width=".21"/>
<circle cx="97.5" cy="113.6" r="1.78" fill="#008000" stroke="#008000" stroke-width=".21"/>
<circle cx="97.5" cy="113.6" r="1.02" fill="#fff" stroke="#000" stroke-width=".21"/>
<circle cx="97.5" cy="118.7" r="1.78" fill="#008000" stroke="#008000" stroke-width=".21"/>
<circle cx="97.5" cy="118.7" r="1.02" fill="#fff" stroke="#000" stroke-width=".21"/>
<circle cx="97.5" cy="123.7" r="1.78" fill="#008000" stroke="#008000" stroke-width=".21"/>
<circle cx="97.5" cy="123.7" r="1.02" fill="#fff" stroke="#000" stroke-width=".21"/>
<circle cx="97.5" cy="128.8" r="1.78" fill="#008000" stroke="#008000" stroke-width=".21"/>
<circle cx="97.5" cy="128.8" r="1.02" fill="#fff" stroke="#000" stroke-width=".21"/>
<circle cx="97.5" cy="133.9" r="1.78" fill="#008000" stroke="#008000" stroke-width=".21"/>
<circle cx="97.5" cy="133.9" r="1.02" fill="#fff" stroke="#000" stroke-width=".21"/>
<circle cx="97.5" cy="139" r="1.78" fill="#008000" stroke="#008000" stroke-width=".21"/>
<circle cx="97.5" cy="139" r="1.02" fill="#fff" stroke="#000" stroke-width=".21"/>
<circle cx="97.5" cy="144.1" r="1.78" fill="#008000" stroke="#008000" stroke-width=".21"/>
<circle cx="97.5" cy="144.1" r="1.02" fill="#fff" stroke="#000" stroke-width=".21"/>
<circle cx="97.5" cy="149.1" r="1.78" fill="#008000" stroke="#008000" stroke-width=".21"/>
<circle cx="97.5" cy="149.1" r="1.02" fill="#fff" stroke="#000" stroke-width=".21"/>
<circle cx="127.9" cy="149.1" r="1.78" fill="#008000" stroke="#008000" stroke-width=".21"/>
<circle cx="127.9" cy="149.1" r="1.02" fill="#fff" stroke="#000" stroke-width=".21"/>
<circle cx="127.9" cy="144.1" r="1.78" fill="#008000" stroke="#008000" stroke-width=".21"/>
<circle cx="127.9" cy="144.1" r="1.02" fill="#fff" stroke="#000" stroke-width=".21"/>
<circle cx="127.9" cy="139" r="1.78" fill="#008000" stroke="#008000" stroke-width=".21"/>
<circle cx="127.9" cy="139" r="1.02" fill="#fff" stroke="#000" stroke-width=".21"/>
<circle cx="127.9" cy="133.9" r="1.78" fill="#008000" stroke="#008000" stroke-width=".21"/>
<circle cx="127.9" cy="133.9" r="1.02" fill="#fff" stroke="#000" stroke-width=".21"/>
<circle cx="127.9" cy="128.8" r="1.78" fill="#008000" stroke="#008000" stroke-width=".21"/>
<circle cx="127.9" cy="128.8" r="1.02" fill="#fff" stroke="#000" stroke-width=".21"/>
<circle cx="127.9" cy="123.7" r="1.78" fill="#008000" stroke="#008000" stroke-width=".21"/>
<circle cx="127.9" cy="123.7" r="1.02" fill="#fff" stroke="#000" stroke-width=".21"/>
<circle cx="127.9" cy="118.7" r="1.78" fill="#008000" stroke="#008000" stroke-width=".21"/>
<circle cx="127.9" cy="118.7" r="1.02" fill="#fff" stroke="#000" stroke-width=".21"/>
<circle cx="127.9" cy="113.6" r="1.78" fill="#008000" stroke="#008000" stroke-width=".21"/>
<circle cx="127.9" cy="113.6" r="1.02" fill="#fff" stroke="#000" stroke-width=".21"/>
<circle cx="127.9" cy="108.5" r="1.78" fill="#008000" stroke="#008000" stroke-width=".21"/>
<circle cx="127.9" cy="108.5" r="1.02" fill="#fff" stroke="#000" stroke-width=".21"/>
<path d="M44.1 73h45.7v142.2h-45.7zM94.9 73h35.6v25.4h-35.6zM135.6 73h35.5v58.4h-35.5zM94.9 103.4h35.6v111.8h-35.6zM135.6 133.9h35.5v81.3h-35.5z" fill="none" stroke="#000" stroke-width=".51"/>
<g fill="none" stroke="#808080" stroke-width=".28">
<path d="M30.1 73h14M34 73.1l.6 5.1h-1.3zM34 73.1v141.9M34 73.1l-.3 5.1M34 73.1l.2 5.1M34 73.1l-.5 5.1M34 73.1l.5 5.1M171.1 73h9M176.2 73.1v58.1M176.2 73.1l.6 5.1h-1.3zM176.2 73.1l-.3 5.1M176.2 73.1l.2 5.1"/>
<path d="M176.2 73.1l-.5 5.1M176.2 73.1l.5 5.1M35.2 103.4h59.7M39.1 103.6v111.4M39.1 103.6l.6 5h-1.3zM39.1 103.6l-.3 5M39.1 103.6l.2 5M39.1 103.6l-.6 5M39.1 103.6l.5 5M171.1 133.9h9M171.1 131.4h9M175.5 126.2h1.3l-.6 5z"/>
<path d="M175.7 126.2l.5 5M175.9 126.2l.3 5M176.2 134v81M176.2 134l.6 5.1h-1.3zM176.2 134l-.3 5.1M176.2 134l.2 5.1M176.2 134l-.5 5.1M176.2 134l.5 5.1M176.4 126.2l-.2 5M176.7 126.2l-.5 5M30.1 215.2h64.8v8.9M33.3 210h1.3l-.6 5z"/>
<path d="M33.5 210l.5 5M33.7 210l.3 5M34.2 210l-.2 5M34.5 210l-.5 5M38.4 210h1.3l-.6 5zM38.5 210l.6 5M38.8 210l.3 5M39.3 210l-.2 5M39.6 210l-.5 5M44.1 215.2v8.9M49.3 220l-5 .2M49.3 219.7l-5 .5"/>
<path d="M84.6 219.6l5.1 .6-5.1 .7zM84.6 220l5.1 .2M84.6 219.7l5.1 .5M89.8 215.2v8.9M100.1 220l-5 .2M100.1 219.7l-5 .5M125.3 219.6l5 .6-5 .7zM125.3 220l5 .2M125.3 219.7l5 .5M130.5 215.2v8.9M135.6 215.2v8.9M140.8 220l-5.1 .2"/>
<path d="M140.8 219.7l-5.1 .5M165.9 219.6l5.1 .6-5.1 .7zM165.9 220l5.1 .2M165.9 219.7l5.1 .5M175.5 210h1.3l-.6 5zM175.7 210l.5 5M175.9 210l.3 5M176.4 210l-.2 5M176.7 210l-.5 5M180.1 215.2h-9v8.9M44.3 220.2h45.4M44.3 220.2l5-.6v1.3z"/>
<path d="M44.3 220.2l5 .3M44.3 220.2l5 .5M89.7 220.2l-5.1 .3M89.7 220.2l-5.1 .5M95.1 220.2h35.2M95.1 220.2l5-.6v1.3zM95.1 220.2l5 .3M95.1 220.2l5 .5M130.3 220.2l-5 .3M130.3 220.2l-5 .5M135.7 220.2h35.3M135.7 220.2l5.1-.6v1.3z"/>
<path d="M135.7 220.2l5.1 .3M135.7 220.2l5.1 .5M171 220.2l-5.1 .3M171 220.2l-5.1 .5"/>
</g>
<g font-size="3.6" fill="#808080">
<text x="175.3" y="106.7" transform="rotate(-90 175.3 106.7)">29.21</text>
<text x="33.1" y="148.6" transform="rotate(-90 33.1 148.6)">71.12</text>
<text x="38.2" y="163.8" transform="rotate(-90 38.2 163.8)">55.88</text>
<text x="175.3" y="179.1" transform="rotate(-90 175.3 179.1)">40.64</text>
<text x="62.4" y="219.3">22.86</text>
<text x="108.1" y="219.3">17.78</text>
<text x="148.8" y="219.3">17.78</text>
</g>
<g font-size="2.9" fill="#808080">
<text x="137.4" y="77.5">JTAG Adapter</text>
<text x="49.2" y="79.1">GND</text>
<text x="78.4" y="79.1">GND</text>
<text x="104.3" y="81.6">Development</text>
<text x="107.7" y="78.6">STM32</text>
<text x="150.5" y="81.9">L1-6</text>
<text x="49.2" y="89.2">61</text>
<text x="49.2" y="84.1">BT</text>
<text x="81.6" y="84.1">59</text>
<text x="81.6" y="89.2">58</text>
<text x="101.1" y="87.7">(C) Mikhail Kulesh</text>
<text x="108.2" y="84.6">Boards</text>
<text x="49.2" y="94.3">62</text>
<text x="64" y="91.2">HSE</text>
<text x="81.6" y="94.3">57</text>
<text x="102.3" y="92.8">mikhail.kulesh@</text>
<text x="106.2" y="95.8">gmail.com</text>
<text x="49.2" y="99.4">2</text>
<text x="58.9" y="101.5" transform="rotate(-90 58.9 101.5)">RQ</text>
<text x="81.6" y="99.4">56</text>
<text x="49.2" y="104.5">7</text>
<text x="64.3" y="103.4">LSE</text>
<text x="81.6" y="104.5">55</text>
<text x="49.2" y="109.5">8</text>
<text x="81.6" y="109.5">54</text>
<text x="100" y="109.5">GND</text>
<text x="119" y="109.5">GND</text>
<text x="49.2" y="114.6">9</text>
<text x="49.2" y="119.7">10</text>
<text x="81.6" y="114.6">53</text>
<text x="81.6" y="119.7">52</text>
<text x="100" y="119.7">45</text>
<text x="100" y="114.6">BT</text>
<text x="109.8" y="114.1">HSE</text>
<text x="122.2" y="114.6">43</text>
<text x="122.2" y="119.7">42</text>
<text x="49.2" y="124.8">11</text>
<text x="81.6" y="124.8">51</text>
<text x="100" y="124.8">46</text>
<text x="122.2" y="124.8">41</text>
<text x="49.2" y="129.8">14</text>
<text x="81.6" y="129.8">50</text>
<text x="100" y="129.8">2</text>
<text x="110" y="126.3">LSE</text>
<text x="122.2" y="129.8">40</text>
<text x="49.2" y="134.9">15</text>
<text x="81.6" y="134.9">49</text>
<text x="100" y="134.9">7</text>
<text x="122.2" y="134.9">39</text>
<text x="140.6" y="137.5">GND</text>
<text x="159.7" y="137.5">GND</text>
<text x="49.2" y="140">16</text>
<text x="64.8" y="140">IC1</text>
<text x="81.6" y="140">46</text>
<text x="100" y="140">10</text>
<text x="122.2" y="140">38</text>
<text x="49.2" y="145.1">17</text>
<text x="81.6" y="145.1">45</text>
<text x="99" y="148.1">12</text>
<text x="100" y="145.1">11</text>
<text x="122.2" y="145">37</text>
<text x="123.2" y="148.1">36</text>
<text x="140.6" y="145.1">BT</text>
<text x="151.8" y="144.1">J3</text>
<text x="162.8" y="145.1">30</text>
<text x="49.2" y="150.2">20</text>
<text x="49.2" y="155.2">21</text>
<text x="81.6" y="150.2">44</text>
<text x="81.6" y="155.2">43</text>
<text x="110.5" y="152.7">IC2</text>
<text x="140.6" y="150.2">4</text>
<text x="140.6" y="155.2">5</text>
<text x="146.5" y="151.8" transform="rotate(-90 146.5 151.8)">HSE</text>
<text x="162.8" y="150.2">29</text>
<text x="162.8" y="155.2">28</text>
<text x="49.2" y="160.3">22</text>
<text x="81.6" y="160.3">42</text>
<text x="99" y="157.3">13</text>
<text x="100" y="160.3">14</text>
<text x="122.2" y="160.3">34</text>
<text x="123.2" y="157.3">35</text>
<text x="140.6" y="160.3">6</text>
<text x="162.8" y="160.3">27</text>
<text x="49.2" y="165.4">23</text>
<text x="81.6" y="165.4">41</text>
<text x="100" y="165.4">15</text>
<text x="122.2" y="165.4">33</text>
<text x="140.6" y="165.4">7</text>
<text x="162.8" y="165.4">26</text>
<text x="49.2" y="170.5">24</text>
<text x="81.6" y="170.5">40</text>
<text x="100" y="170.5">16</text>
<text x="122.2" y="170.5">32</text>
<text x="139.6" y="168.4">8</text>
<text x="151.1" y="173">IC3</text>
<text x="163.9" y="168.4">25</text>
<text x="49.2" y="175.5">25</text>
<text x="69.5" y="177.1">J1</text>
<text x="81.6" y="175.5">39</text>
<text x="100" y="175.5">17</text>
<text x="114" y="177.1">J2</text>
<text x="122.2" y="175.5">31</text>
<text x="139.6" y="177.6">9</text>
<text x="163.9" y="177.6">24</text>
<text x="49.2" y="180.6">26</text>
<text x="49.2" y="185.7">27</text>
<text x="81.6" y="180.6">38</text>
<text x="81.6" y="185.7">37</text>
<text x="100" y="180.6">18</text>
<text x="100" y="185.7">19</text>
<text x="122.2" y="180.6">30</text>
<text x="122.2" y="185.7">29</text>
<text x="140.6" y="180.6">10</text>
<text x="140.6" y="185.7">11</text>
<text x="162.8" y="180.6">23</text>
<text x="162.8" y="185.7">22</text>
<text x="49.2" y="190.8">28</text>
<text x="81.6" y="190.8">36</text>
<text x="100" y="190.8">20</text>
<text x="122.2" y="190.8">28</text>
<text x="140.6" y="190.8">12</text>
<text x="162.8" y="190.8">21</text>
<text x="49.2" y="195.9">29</text>
<text x="75.1" y="195.2" transform="rotate(-90 75.1 195.2)">JTAG</text>
<text x="81.6" y="195.9">35</text>
<text x="100" y="195.9">21</text>
<text x="120.8" y="195.2" transform="rotate(-90 120.8 195.2)">JTAG</text>
<text x="122.2" y="195.9">27</text>
<text x="140.6" y="195.9">13</text>
<text x="161.5" y="195.2" transform="rotate(-90 161.5 195.2)">JTAG</text>
<text x="162.8" y="195.9">20</text>
<text x="49.2" y="200.9">30</text>
<text x="81.6" y="200.9">34</text>
<text x="100" y="200.9">22</text>
<text x="122.2" y="200.9">26</text>
<text x="140.6" y="200.9">14</text>
<text x="162.8" y="200.9">19</text>
<text x="49.2" y="206">VBAT</text>
<text x="81.6" y="206">33</text>
<text x="100" y="206">VBT</text>
<text x="122.2" y="206">25</text>
<text x="140.6" y="206">15</text>
<text x="162.8" y="206">18</text>
<text x="49.2" y="211.1">VDD</text>
<text x="78.7" y="211.1">VDD</text>
<text x="100" y="211.1">VDD</text>
<text x="119.4" y="211.1">VDD</text>
<text x="140.6" y="211.1">VDD</text>
<text x="160" y="211.1">VDD</text>
</g>
</svg>
